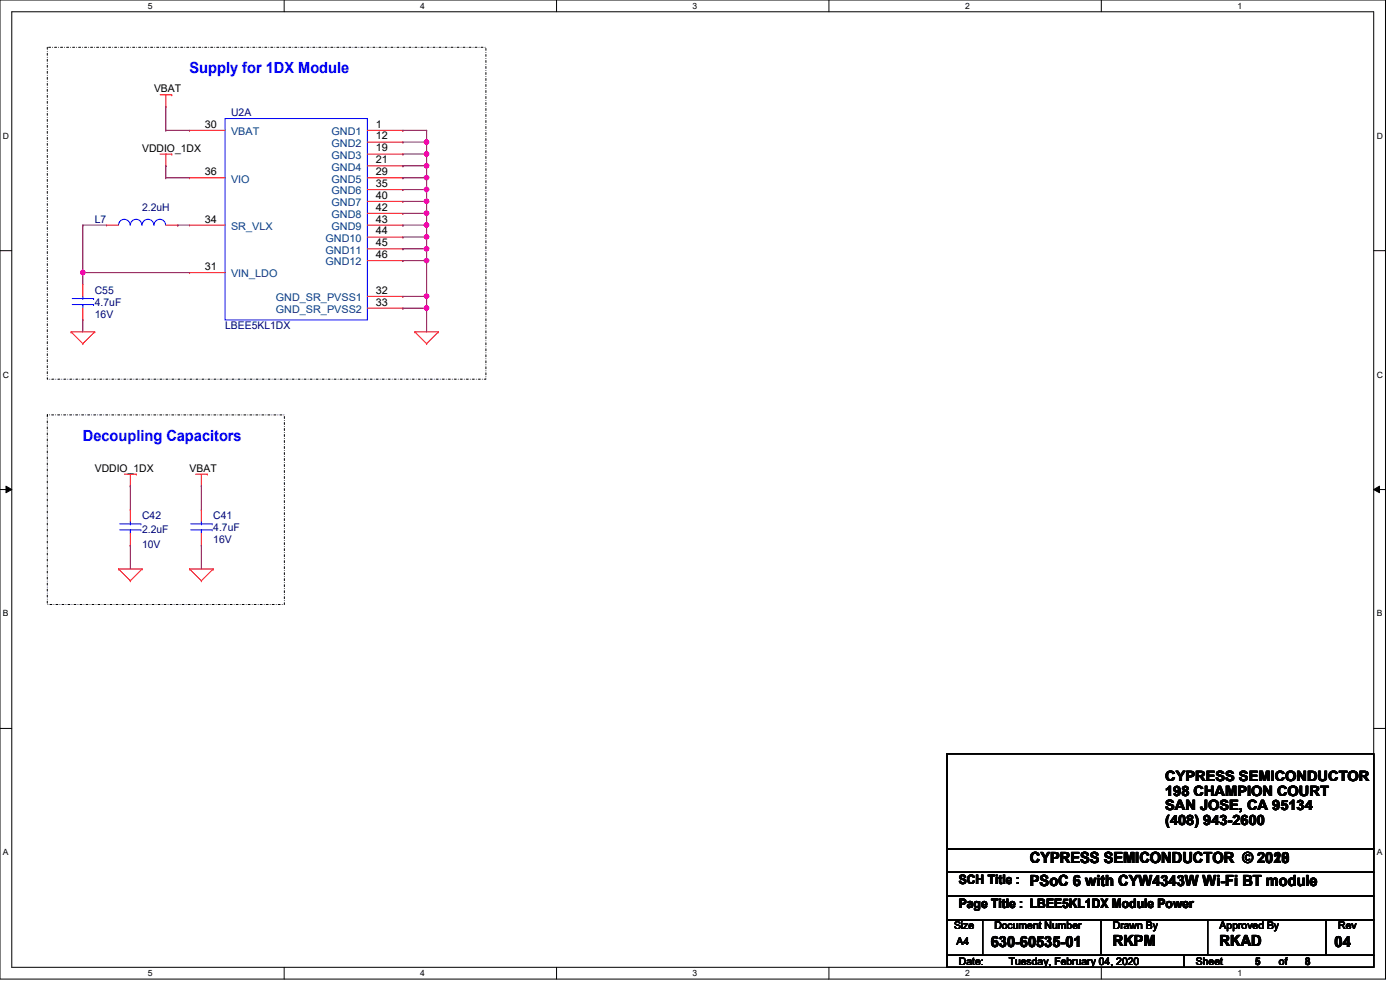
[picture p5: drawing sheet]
<svg xmlns="http://www.w3.org/2000/svg" width="297mm" height="210mm" viewBox="0 0 297 210" stroke-linecap="round" stroke-linejoin="round" font-family="sans-serif">
<path d="M0 0h293.9v207.7h-293.9zM2.5 2.5h288.9v202.7h-288.9z" fill="none" stroke="#000" stroke-width=".21"/>
<g fill="#fff">
<path d="M31.4 .3h.9v1.9h-.9z"/>
<path d="M31.4 205.4h.9v2h-.9z"/>
</g>
<path d="M60.3 0v2.5M60.3 205.2v2.5" fill="none" stroke="#000" stroke-width=".21"/>
<g fill="#fff">
<path d="M89.2 .3h.9v1.9h-.9z"/>
<path d="M89.2 205.4h.9v2h-.9z"/>
</g>
<path d="M118.1 0v2.5M118.1 205.2v2.5" fill="none" stroke="#000" stroke-width=".21"/>
<g fill="#fff">
<path d="M146.9 .3h1v1.9h-1z"/>
<path d="M146.9 205.4h1v2h-1z"/>
</g>
<path d="M175.9 0v2.5M175.9 205.2v2.5" fill="none" stroke="#000" stroke-width=".21"/>
<g fill="#fff">
<path d="M204.7 .3h1v1.9h-1z"/>
<path d="M204.7 205.4h1v2h-1z"/>
</g>
<path d="M233.6 0v2.5M233.6 205.2v2.5" fill="none" stroke="#000" stroke-width=".21"/>
<g fill="#fff">
<path d="M262.5 .3h1v1.9h-1z"/>
<path d="M262.5 205.4h1v2h-1z"/>
<path d="M.6 27.8h1.3v2h-1.3z"/>
<path d="M292.1 27.8h1.2v2h-1.2z"/>
<path d="M.6 78.5h1.3v2h-1.3z"/>
<path d="M292.1 78.5h1.2v2h-1.2z"/>
</g>
<path d="M0 53.2h2.5M291.4 53.2h2.5" fill="none" stroke="#000" stroke-width=".21"/>
<g fill="#fff">
<path d="M.6 129.2h1.2v1.9h-1.2z"/>
<path d="M292.1 129.2h1.1v1.9h-1.1z"/>
</g>
<path d="M0 103.8h2.5M1.3 103.1l1.2 .7-1.2 .7zM291.4 103.8l1.3-.7v1.4zM291.4 103.8h2.5" fill="none" stroke="#000" stroke-width=".21"/>
<path d="M1.3 103.1l1.2 .7-1.2 .7zM291.4 103.8l1.3-.7v1.4z" fill="#000"/>
<g fill="#fff">
<path d="M.6 179.8h1.2v2h-1.2z"/>
<path d="M292.1 179.8h1.1v2h-1.1z"/>
</g>
<path d="M0 154.5h2.5M200.9 159.9h90.5v20.1h-90.5zM291.4 154.5h2.5M200.9 180h90.5v5h-90.5zM200.9 185h90.5v5.1h-90.5zM200.9 195.1h7.5v7.5h-7.5zM200.9 190.1h90.5v5h-90.5zM208.4 195.1h72.9v7.5h-72.9zM233.6 195.1h22.6v7.5h-22.6zM281.3 195.1h10.1v7.5h-10.1zM200.9 202.6h50.3v2.6h-50.3zM251.2 202.6h40.2v2.6h-40.2z" fill="none" stroke="#000" stroke-width=".21"/>
<path d="M10 10h93.1v70.4h-93.1zM10 88h50.3v40.2h-50.3z" fill="none" stroke="#000" stroke-width=".21" stroke-dasharray=".4 .4 0 .4"/>
<g fill="none" stroke="#f00" stroke-width=".21">
<path d="M34 32.7h2.4M34 20.1h2.4M35.2 35.2h.1M35.2 22.6h.1M35.2 20.1v2.5M35.2 32.7v2.5M36.4 32.7h.1M36.4 20.1h.1M40.2 27.6h.1M40.2 37.7h.1M40.2 27.6h7.6M40.2 37.7h7.6"/>
<path d="M77.9 32.7h7.6M77.9 27.6h7.6M77.9 37.7h7.6M77.9 30.1h7.6M77.9 35.2h7.6M85.5 27.6h.1M85.5 30.1h.1M85.5 32.7h.1M85.5 35.2h.1M85.5 37.7h.1M22.6 47.8h.1M22.6 47.8h2.5"/>
<path d="M35.2 47.8h2.5M37.7 47.8h.1M40.2 47.8h.1M40.2 57.8h.1M40.2 47.8h7.6M40.2 57.8h7.6M77.9 47.8h7.6M77.9 40.2h7.6M77.9 42.7h7.6M77.9 45.3h7.6M77.9 50.3h7.6M77.9 52.8h7.6"/>
<path d="M77.9 55.3h7.6M85.5 40.2h.1M85.5 42.7h.1M85.5 45.3h.1M85.5 47.8h.1M85.5 50.3h.1M85.5 52.8h.1M85.5 55.3h.1M15.1 70.4h.1M15.1 70.4h5M15.1 70.4l2.5 2.5M17.6 72.9h.1"/>
<path d="M17.6 60.3h.1M17.6 67.9h.1M17.6 60.3v2.6M17.6 65.4v2.5M20.1 70.4h.1M20.1 70.4l-2.5 2.5M77.9 62.9h7.6M77.9 65.4h7.6M85.5 62.9h.1M85.5 65.4h.1M88 70.4h.1M88 70.4h5"/>
<path d="M88 70.4l2.5 2.5M90.5 72.9h.1M93 70.4h.1M93 70.4l-2.5 2.5M26.4 100.6h2.5M27.6 103.1h.1M27.6 108.1h.1M27.6 115.7h.1M27.6 100.6v2.5M27.6 108.1v2.5M27.6 113.2v2.5M28.9 100.6h.1"/>
<path d="M41.5 100.6h2.5M42.7 103.1h.1M42.7 108.1h.1M42.7 115.7h.1M42.7 100.6v2.5M42.7 108.1v2.5M42.7 113.2v2.5M44 100.6h.1M25.1 120.7h.1M25.1 120.7h5M25.1 120.7l2.5 2.5M27.6 123.2h.1"/>
<path d="M30.1 120.7h.1M30.1 120.7l-2.5 2.5M40.2 120.7h.1M40.2 120.7h5.1M40.2 120.7l2.5 2.5M42.7 123.2h.1M45.3 120.7h.1M45.3 120.7l-2.6 2.5"/>
</g>
<g fill="none" stroke="#00f" stroke-width=".21">
<path d="M47.8 25.1h30.1v42.8h-30.1zM25.1 47.8a1.23 1.23 0 0 1 1.3-1.3 1.23 1.23 0 0 1 1.2 1.3M27.6 47.8a1.23 1.23 0 0 1 1.3-1.3 1.23 1.23 0 0 1 1.2 1.3 1.27 1.27 0 0 1 1.3-1.3 1.27 1.27 0 0 1 1.2 1.3M32.7 47.8a1.23 1.23 0 0 1 1.2-1.3 1.23 1.23 0 0 1 1.2 1.3M15.3 64.6h4.6M15.3 63.3h4.6M17.6 63.3h.1M17.6 64.6h.1M17.6 62.9v.4M17.6 64.6v.8M19.9 64.6h.1M19.9 63.3h.1"/>
<path d="M25.4 112.4h4.5M25.4 111.1h4.5M27.6 111.1h.1M27.6 112.4h.1M27.6 110.6v.5M27.6 112.4v.8M29.9 112.4h.1M29.9 111.1h.1M40.5 112.4h4.5M40.5 111.1h4.5M42.7 111.1h.1M42.7 112.4h.1"/>
<path d="M42.7 110.6v.5M42.7 112.4v.8M45 112.4h.1M45 111.1h.1"/>
</g>
<g fill="none" stroke="#800040" stroke-width=".21">
<path d="M35.2 35.2h.1M35.2 37.7h.1M35.2 22.6h.1M35.2 27.6h.1M35.2 22.6v5M35.2 35.2v2.5M35.2 37.7h5M35.2 27.6h5M85.5 27.6h.1M85.5 27.6h5M90.5 27.6h.1M90.5 27.6v2.5"/>
<path d="M42.7 115.7h.1M42.7 103.1h.1M42.7 103.1v5M42.7 115.7v5"/>
</g>
<circle cx="90.5" cy="30.1" r=".48" fill="#f0f"/>
<circle cx="90.5" cy="30.1" r=".48" fill="none" stroke="#f0f" stroke-width=".21"/>
<path d="M85.5 30.1h.1M85.5 32.7h.1M85.5 30.1h5M85.5 32.7h5M90.5 30.1h.1M90.5 32.7h.1M90.5 30.1v5.1" fill="none" stroke="#800040" stroke-width=".21"/>
<circle cx="90.5" cy="35.2" r=".49" fill="#f0f"/>
<circle cx="90.5" cy="35.2" r=".49" fill="none" stroke="#f0f" stroke-width=".21"/>
<circle cx="90.5" cy="32.7" r=".49" fill="#f0f"/>
<circle cx="90.5" cy="32.7" r=".49" fill="none" stroke="#f0f" stroke-width=".21"/>
<path d="M85.5 35.2h.1M85.5 35.2h5M90.5 35.2h.1M90.5 35.2v2.5" fill="none" stroke="#800040" stroke-width=".21"/>
<circle cx="90.5" cy="37.7" r=".48" fill="#f0f"/>
<circle cx="90.5" cy="37.7" r=".48" fill="none" stroke="#f0f" stroke-width=".21"/>
<path d="M85.5 37.7h.1M85.5 37.7h5M90.5 37.7h.1M90.5 37.7v5M85.5 40.2h.1M85.5 40.2h5M90.5 40.2h.1" fill="none" stroke="#800040" stroke-width=".21"/>
<circle cx="90.5" cy="40.2" r=".49" fill="#f0f"/>
<circle cx="90.5" cy="40.2" r=".49" fill="none" stroke="#f0f" stroke-width=".21"/>
<path d="M85.5 42.7h.1M85.5 42.7h5" fill="none" stroke="#800040" stroke-width=".21"/>
<circle cx="90.5" cy="42.7" r=".48" fill="#f0f"/>
<circle cx="90.5" cy="42.7" r=".48" fill="none" stroke="#f0f" stroke-width=".21"/>
<path d="M85.5 45.3h.1M85.5 45.3h5M90.5 42.7h.1M90.5 45.3h.1M90.5 42.7v5.1" fill="none" stroke="#800040" stroke-width=".21"/>
<circle cx="90.5" cy="45.2" r=".49" fill="#f0f"/>
<circle cx="90.5" cy="45.2" r=".49" fill="none" stroke="#f0f" stroke-width=".21"/>
<path d="M85.5 47.8h.1M85.5 47.8h5M90.5 47.8h.1M90.5 47.8v2.5" fill="none" stroke="#800040" stroke-width=".21"/>
<circle cx="90.5" cy="50.2" r=".48" fill="#f0f"/>
<circle cx="90.5" cy="50.2" r=".48" fill="none" stroke="#f0f" stroke-width=".21"/>
<circle cx="90.5" cy="47.7" r=".49" fill="#f0f"/>
<circle cx="90.5" cy="47.7" r=".49" fill="none" stroke="#f0f" stroke-width=".21"/>
<path d="M85.5 50.3h.1M85.5 52.8h.1M85.5 50.3h5M85.5 52.8h5M90.5 50.3h.1M90.5 52.8h.1M90.5 50.3v5" fill="none" stroke="#800040" stroke-width=".21"/>
<circle cx="90.5" cy="55.3" r=".48" fill="#f0f"/>
<circle cx="90.5" cy="55.3" r=".48" fill="none" stroke="#f0f" stroke-width=".21"/>
<circle cx="90.5" cy="52.8" r=".49" fill="#f0f"/>
<circle cx="90.5" cy="52.8" r=".49" fill="none" stroke="#f0f" stroke-width=".21"/>
<path d="M85.5 55.3h.1M85.5 55.3h5M90.5 55.3h.1M90.5 55.3v7.6" fill="none" stroke="#800040" stroke-width=".21"/>
<circle cx="90.5" cy="62.8" r=".48" fill="#f0f"/>
<circle cx="90.5" cy="62.8" r=".48" fill="none" stroke="#f0f" stroke-width=".21"/>
<path d="M85.5 62.9h.1M85.5 65.4h.1M85.5 62.9h5M90.5 62.9h.1M90.5 62.9v2.5h-5" fill="none" stroke="#800040" stroke-width=".21"/>
<circle cx="90.5" cy="65.3" r=".49" fill="#f0f"/>
<circle cx="90.5" cy="65.3" r=".49" fill="none" stroke="#f0f" stroke-width=".21"/>
<path d="M17.6 57.8h.1M17.6 47.8h.1M17.6 57.8h22.6M17.6 47.8v10M37.7 47.8h.1M37.7 47.8h2.5M90.5 65.4h.1M90.5 65.4v5M27.6 103.1h.1M27.6 115.7h.1M27.6 103.1v5M27.6 115.7v5" fill="none" stroke="#800040" stroke-width=".21"/>
<circle cx="17.6" cy="57.8" r=".48" fill="#f0f"/>
<circle cx="17.6" cy="57.8" r=".48" fill="none" stroke="#f0f" stroke-width=".21"/>
<path d="M17.6 47.8h.1M17.6 57.8h.1M17.6 47.8h5M17.6 57.8v2.5M17.6 67.9h.1M17.6 67.9v2.5" fill="none" stroke="#800040" stroke-width=".21"/>
<circle cx="90.5" cy="30.1" r=".48" fill="#f0f"/>
<circle cx="90.5" cy="30.1" r=".48" fill="none" stroke="#f0f" stroke-width=".21"/>
<circle cx="90.5" cy="35.2" r=".49" fill="#f0f"/>
<circle cx="90.5" cy="35.2" r=".49" fill="none" stroke="#f0f" stroke-width=".21"/>
<circle cx="90.5" cy="32.7" r=".49" fill="#f0f"/>
<circle cx="90.5" cy="32.7" r=".49" fill="none" stroke="#f0f" stroke-width=".21"/>
<circle cx="90.5" cy="37.7" r=".48" fill="#f0f"/>
<circle cx="90.5" cy="37.7" r=".48" fill="none" stroke="#f0f" stroke-width=".21"/>
<circle cx="90.5" cy="40.2" r=".49" fill="#f0f"/>
<circle cx="90.5" cy="40.2" r=".49" fill="none" stroke="#f0f" stroke-width=".21"/>
<circle cx="90.5" cy="42.7" r=".48" fill="#f0f"/>
<circle cx="90.5" cy="42.7" r=".48" fill="none" stroke="#f0f" stroke-width=".21"/>
<circle cx="90.5" cy="45.2" r=".49" fill="#f0f"/>
<circle cx="90.5" cy="45.2" r=".49" fill="none" stroke="#f0f" stroke-width=".21"/>
<circle cx="90.5" cy="50.2" r=".48" fill="#f0f"/>
<circle cx="90.5" cy="50.2" r=".48" fill="none" stroke="#f0f" stroke-width=".21"/>
<circle cx="90.5" cy="47.7" r=".49" fill="#f0f"/>
<circle cx="90.5" cy="47.7" r=".49" fill="none" stroke="#f0f" stroke-width=".21"/>
<circle cx="90.5" cy="55.3" r=".48" fill="#f0f"/>
<circle cx="90.5" cy="55.3" r=".48" fill="none" stroke="#f0f" stroke-width=".21"/>
<circle cx="90.5" cy="52.8" r=".49" fill="#f0f"/>
<circle cx="90.5" cy="52.8" r=".49" fill="none" stroke="#f0f" stroke-width=".21"/>
<circle cx="90.5" cy="62.8" r=".48" fill="#f0f"/>
<circle cx="90.5" cy="62.8" r=".48" fill="none" stroke="#f0f" stroke-width=".21"/>
<circle cx="90.5" cy="65.3" r=".49" fill="#f0f"/>
<circle cx="90.5" cy="65.3" r=".49" fill="none" stroke="#f0f" stroke-width=".21"/>
<circle cx="17.6" cy="57.8" r=".48" fill="#f0f"/>
<circle cx="17.6" cy="57.8" r=".48" fill="none" stroke="#f0f" stroke-width=".21"/>
<g font-size="3.3" fill="#00f">
<text x="40.2" y="15.6">Supply for 1DX Module</text>
<text x="17.6" y="93.5">Decoupling Capacitors</text>
</g>
<g font-size="3.3">
<text x="218.5" y="183">CYPRESS SEMICONDUCTOR © 2018</text>
<text x="218.5" y="183">CYPRESS SEMICONDUCTOR © 2019</text>
<text x="218.5" y="183">CYPRESS SEMICONDUCTOR © 2020</text>
<text x="218.5" y="188">PSoC 6 with CYW4343W Wi-Fi BT module</text>
<text x="210.2" y="200.9">630-60535-01</text>
<text x="236.1" y="200.6">RKPM</text>
<text x="258.7" y="200.6">RKAD</text>
<text x="283.1" y="200.9">04</text>
</g>
<g font-size="3">
<text x="247.2" y="165.7">CYPRESS SEMICONDUCTOR</text>
<text x="247.2" y="168.8">198 CHAMPION COURT</text>
<text x="247.2" y="171.9">SAN JOSE, CA 95134</text>
<text x="247.2" y="175">(408) 943-2600</text>
</g>
<g font-size="2.8">
<text x="203.4" y="187.6">SCH Title :</text>
<text x="203.4" y="192.7">Page Title : LBEE5KL1DX Module Power</text>
</g>
<g font-size="2.2">
<text x="32.7" y="19.6">VBAT</text>
<text x="43.4" y="27.1">30</text>
<text x="79.7" y="27.1">1</text>
<text x="79.7" y="29.6">12</text>
<text x="30.1" y="32.2">VDDIO_1DX</text>
<text x="79.7" y="32.1">19</text>
<text x="79.7" y="34.6">21</text>
<text x="43.4" y="37.2">36</text>
<text x="79.7" y="37.2">29</text>
<text x="79.7" y="39.7">35</text>
<text x="43.4" y="47.2">34</text>
<text x="79.7" y="42.2">40</text>
<text x="79.7" y="44.7">42</text>
<text x="79.7" y="47.2">43</text>
<text x="79.7" y="49.7">44</text>
<text x="79.7" y="52.2">45</text>
<text x="43.4" y="57.3">31</text>
<text x="79.7" y="54.7">46</text>
<text x="79.7" y="62.3">32</text>
<text x="79.7" y="64.8">33</text>
<text x="20.1" y="100.1">VDDIO_1DX</text>
<text x="40.2" y="100.1">VBAT</text>
<text x="202.4" y="197.1">Size</text>
<text x="210.9" y="197.1">Document Number</text>
<text x="236.1" y="197.1">Drawn By</text>
<text x="258.7" y="197.1">Approved By</text>
<text x="283.9" y="197.1">Rev</text>
<text x="202.9" y="200.4">A4</text>
<text x="203.4" y="204.7">Date:</text>
<text x="214" y="204.7">Tuesday, February 04, 2020</text>
<text x="253.7" y="204.7">Sheet</text>
<text x="266.3" y="204.7">5</text>
<text x="271.3" y="204.7">of</text>
<text x="276.9" y="204.7">8</text>
</g>
<g font-size="2.2" fill="#000080">
<text x="49" y="24.6">U2A</text>
<text x="20.1" y="47.3">L7</text>
<text x="30.1" y="44.7">2.2uH</text>
<text x="20.1" y="62.4">C55</text>
<text x="20.1" y="64.9">4.7uF</text>
<text x="20.1" y="67.4">16V</text>
<text x="47.8" y="69.9">LBEE5KL1DX</text>
<text x="30.1" y="110.2">C42</text>
<text x="30.1" y="113.2">2.2uF</text>
<text x="45.3" y="110.2">C41</text>
<text x="45.3" y="112.6">4.7uF</text>
<text x="30.1" y="116.2">10V</text>
<text x="45.3" y="115.2">16V</text>
</g>
<g font-size="2.2" fill="#004080">
<text x="49" y="28.7">VBAT</text>
<text x="70.3" y="28.7">GND1</text>
<text x="70.3" y="31.2">GND2</text>
<text x="70.3" y="33.7">GND3</text>
<text x="49" y="38.7">VIO</text>
<text x="70.3" y="36.2">GND4</text>
<text x="70.3" y="38.7">GND5</text>
<text x="70.3" y="41.2">GND6</text>
<text x="70.3" y="43.7">GND7</text>
<text x="70.3" y="46.3">GND8</text>
<text x="49" y="48.8">SR_VLX</text>
<text x="69" y="51.3">GND10</text>
<text x="69" y="53.8">GND11</text>
<text x="70.3" y="48.8">GND9</text>
<text x="49" y="58.8">VIN_LDO</text>
<text x="69" y="56.3">GND12</text>
<text x="58.5" y="63.9">GND_SR_PVSS1</text>
<text x="58.5" y="66.4">GND_SR_PVSS2</text>
</g>
<g font-size="1.8">
<text x="31.4" y="1.9">5</text>
<text x="89.2" y="1.9">4</text>
<text x="146.9" y="1.9">3</text>
<text x="204.7" y="1.9">2</text>
<text x="262.5" y="1.9">1</text>
<text x=".6" y="29.4">D</text>
<text x="292.1" y="29.4">D</text>
<text x=".6" y="80.1">C</text>
<text x="292.1" y="80.1">C</text>
<text x=".6" y="130.8">B</text>
<text x="292.1" y="130.8">B</text>
<text x=".6" y="181.4">A</text>
<text x="292.1" y="181.4">A</text>
<text x="31.4" y="207.1">5</text>
<text x="89.2" y="207.1">4</text>
<text x="146.9" y="207.1">3</text>
<text x="204.7" y="207.1">2</text>
<text x="262.5" y="207.1">1</text>
</g>
</svg>
